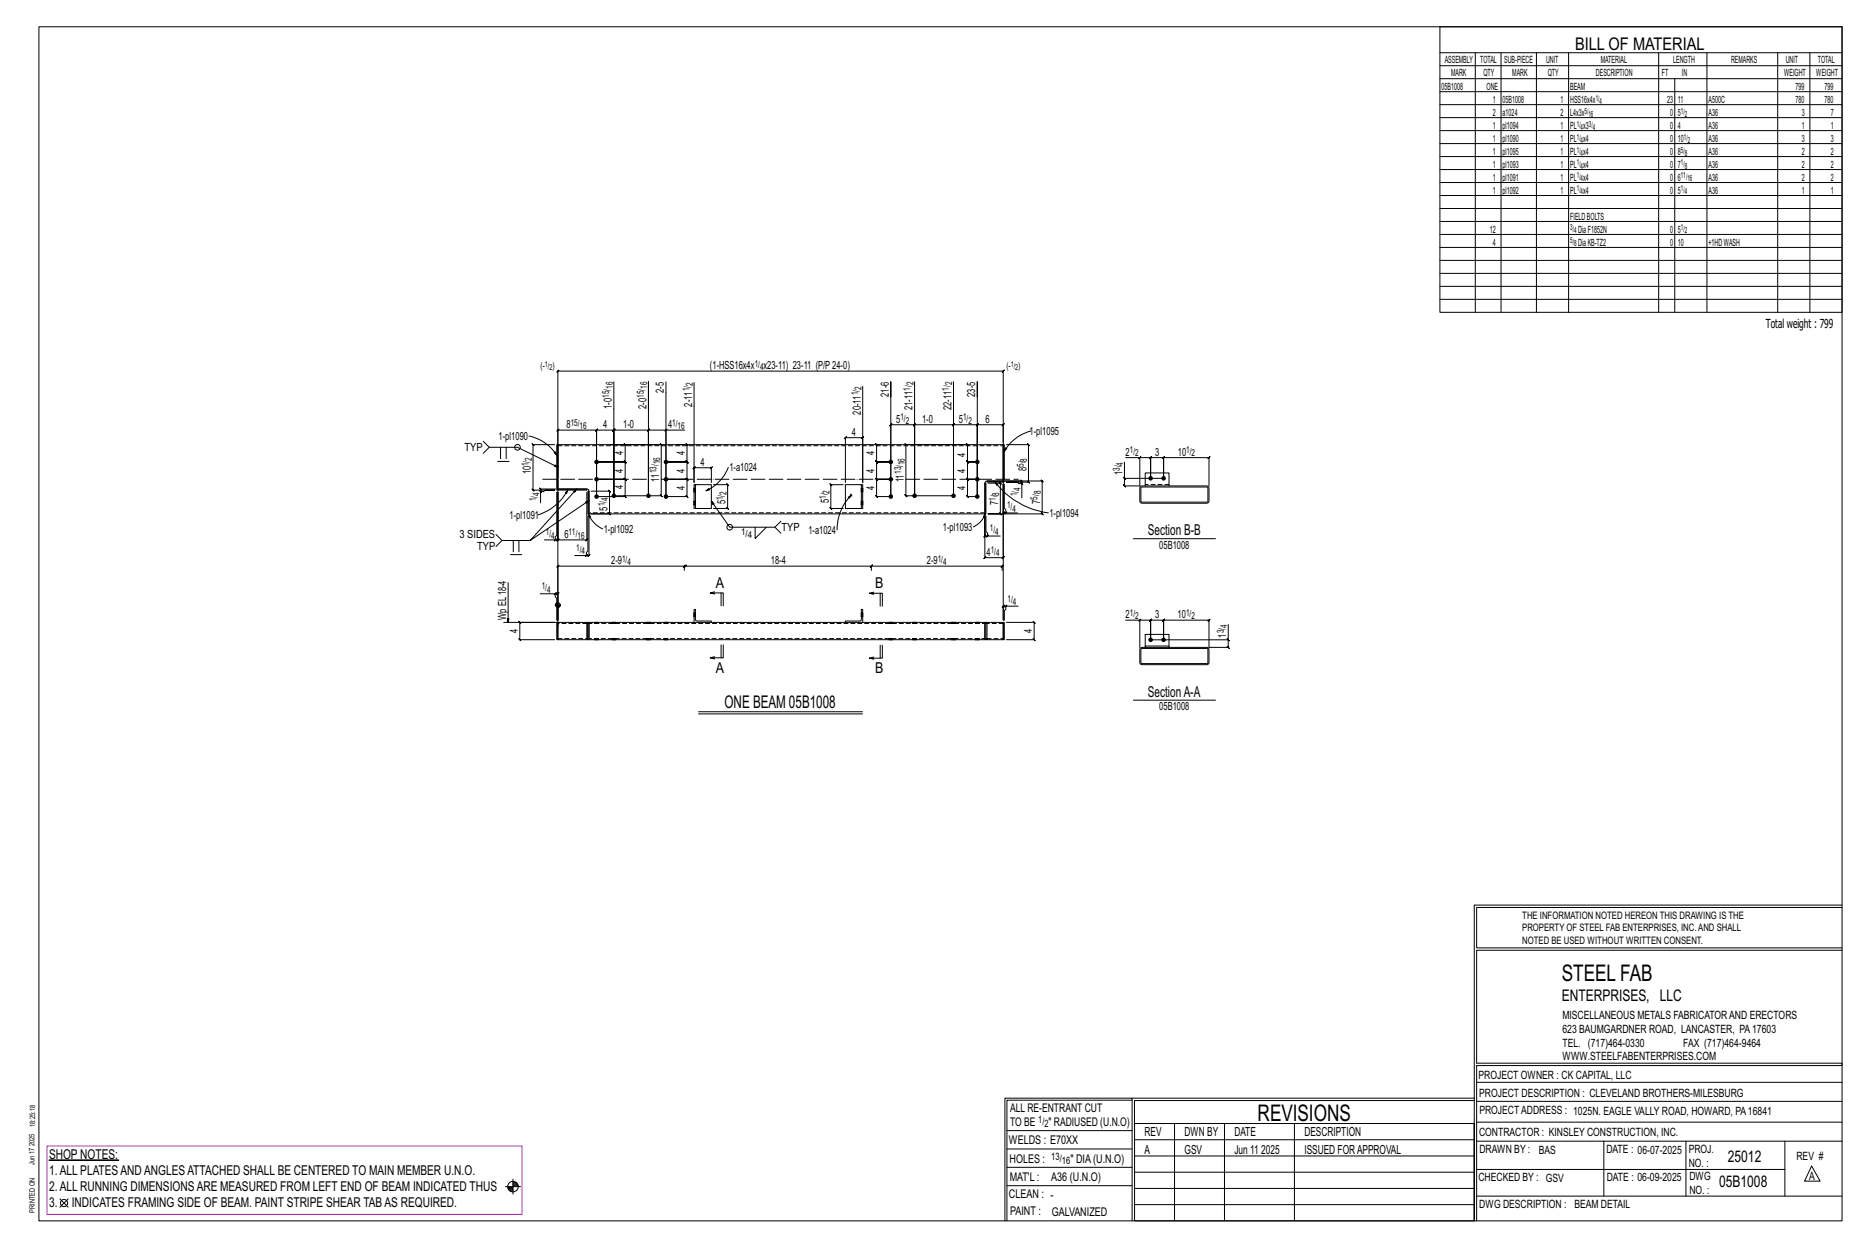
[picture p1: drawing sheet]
<svg xmlns="http://www.w3.org/2000/svg" width="914mm" height="610mm" viewBox="0 0 914 610" stroke-linecap="round" stroke-linejoin="round" font-family="sans-serif">
<g fill="#000" stroke="#000" stroke-width=".49">
<path d="M24 568h34z"/>
<circle cx="292" cy="226" r=".9"/>
<circle cx="292" cy="234" r=".9"/>
<circle cx="326" cy="234" r=".9"/>
<circle cx="326" cy="226" r=".9"/>
<circle cx="436" cy="234" r=".9"/>
<circle cx="436" cy="226" r=".9"/>
<circle cx="478" cy="226" r=".9"/>
<circle cx="478" cy="234" r=".9"/>
<circle cx="563" cy="234" r=".9"/>
<circle cx="570" cy="234" r=".9"/>
<circle cx="292" cy="243" r=".9"/>
<circle cx="300" cy="243" r=".9"/>
<circle cx="317" cy="243" r=".9"/>
<circle cx="326" cy="243" r=".9"/>
<circle cx="436" cy="243" r=".9"/>
<circle cx="448" cy="243" r=".9"/>
<circle cx="467" cy="243" r=".9"/>
<circle cx="478" cy="243" r=".9"/>
<circle cx="563" cy="313" r=".9"/>
<circle cx="570" cy="313" r=".9"/>
</g>
<g fill="none" stroke="#000" stroke-width=".49">
<path d="M19 13h883v584h-883zM705 13h197v140h-197zM705 26h197M705 32h197M705 39h197M722 26v127M735 26v127M752 26v127M768 26v127M812 26v127M820 39v114M836 26v127"/>
<path d="M870 26v127M886 26v127M705 45h197M705 51h197M705 58h197M705 64h197M705 70h197M705 77h197M705 83h197M705 89h197M705 96h197M705 102h197"/>
<path d="M705 108h197M705 115h197M705 121h197M705 127h197M705 134h197M705 140h197M705 146h197M300 187v56h24l-1-1 1 1v-25l-1-1 1 1h-25h7v-1l1 1h-1v8l1 1-1-1h-14h14l1 1-1-1v8l1 1-1-1h-14h14l1 1-1-1v9v-1l1 1h-1h-14M317 200v-13v56M326 187v56M340 187v49v-7h-1l1-1v1h8l1-1-1 1v7M422 189v47v-22h1l-1 1v-1h-8l-1 1 1-1v22"/>
<path d="M436 194v-7v56M448 187v56M467 187v56h-24h1l-1-1v1v-25h1l-1-1v1h31l-1-1 1 1v8h-1l1 1v-1h4h-4h-1l1 1v-1v8h-1l1 1v-1h4h-4h-1l1 1v-1v9l-1-1 1 1h4M478 194v-7v56M237 216l2 3h14l20 10M239 219l-2 3M245 219v5M248 219v5M259 213a22 22 0 0 1 14 10M271 218h-10l-1-1 1 1v22l-1-1 1 1h10h-4l-1 1h-1v5M273 218v22zM273 219v20h15v1v10"/>
<path d="M273 218h218M326 210l-1 1zM326 210h-9h1l-1 1v-1v33M331 218h5v-1l1 1h-1v8l1 1-1-1h-10h10l1 1-1-1v8l1 1-1-1h-10h10l1 1-1-1v9v-1l1 1h-1h-10M335 210h-9v33M432 218h-3v-1l1 1h-1v8l1 1-1-1h7h-7l1 1-1-1v8l1 1-1-1h7h-7l1 1-1-1v9v-1l1 1h-1h7M491 218h1v18h-1zM491 219v16h-8l-1 1v14M491 216v-8l1-1-1 1h-13l1-1-1 1v35M492 219h1l-1 2zM493 218h10v-1l1 1h-1v18v-1l1 1h-1h-10h5l1 1h1v7M505 211a21 21 0 0 0-13 10"/>
<path d="M244 226h5M271 221h1l1 2zM272 239h-7h-1l1 1v-1v2M273 239h14v1h-14zM273 234v-24v1l1-1h-1h19v1l1-1h-1v33M278 240l-1 1zM278 240a25 25 0 0 1-15 12M282 239l-22 25 28-19M340 239h.1M340 237v12zM340 237h8v12h-8M349 237h7l1 1-1-1v12v-1l1 1h-1h-7"/>
<path d="M357 229a21 21 0 0 1-11 11M413 237h-6h-1l1 1v-1v12l-1-1 1 1h6M422 239h.1M422 237v12zM422 237h-8v12h8M483 235h8v1h-8zM484 236h6h-1l1 1v-1v15h-1l1 1v-1h-6h26l1 1-1-1v-16l1 1-1-1h-18h8l1 1-1-1v2M487 236l1 1zM487 236a39 39 0 0 0 26 15M492 237v12v2h6M500 236l1 1zM550 234l1 1z"/>
<path d="M550 226v8h20M551 224h7v14h-8h1l-1-1v1v-4M557 224l1-1zM558 224h5l1-1-1 1v10v-10l1-1-1 1h7h-1l1-1v1v10v-10h-1l1-1v1h22h-1l1-1v1v14M558 238h33l1 1v7h-1h-32l-1-1zM559 238h32v7l-32 1zM561 238v-7h11v7M264 240l1 1zM273 241v21l-1 1v1h-6M287 241v23h1l-1 1v-1h-14h1l-1 1v-1v-23v23h1l-1 1v-1h-1M288 240v11zM288 252v18h-1v2h-6"/>
<path d="M288 251l1 2h-1zM288 251a13 13 0 0 0 7 8M288 251h195v-15h-1v15M288 252v20l1-1-1 1h-1M289 240h9l1 1-1-1v11l1 1-1-1h-9M317 243v-33h1l-1 1v-1h-17h1l-1 1v-1v33v-33h1l-1 1v-1h-8h1l-1 1v-1v33M340 247h.1M340 245h.1M340 241h.1M346 240l1-1v1zM348 245l9 13h22l3-3M370 258v5l5-5"/>
<path d="M379 258l3 3M415 243l2-1-1 2zM416 242h1M417 242a24 24 0 0 0-7 17M417 242v1M422 247h.1M422 245h.1M422 241h.1M436 243v-35l1-1-1 1h12h-1l1-1v1v35v-35h-1l1-1v1h19h-1l1-1v1v35v-35h-1l1-1v1h11l1-1-1 1v35M482 251v2h-1zM482 251a11 11 0 0 1-6 7M483 252v8v1v1h7"/>
<path d="M492 251h-1l1-1-1 1v-14v36l1-1-1 1h-9l1-1-1 1v-21v10v1l1-1h-1h1M493 250l-1 1zM243 262l3 2h14M246 264l-3 3M250 271h5M251 264v6M254 264v6M271 265l1-1zM287 272l1-1zM335 279v-3l-1 1h1h-62l1-1-1 1v30M336 277h91h-1l1-1v3M336 276l-1 1z"/>
<path d="M426 277l1-1zM427 277h64h-1l1-1v3M483 262h1l-1 1zM555 264h40M249 285v20M264 290h8v2l1 1v10M271 291l1-1zM272 296h2M272 290h1v1l1-1h-1v13M272 296h.1M272 295v1M273 295v1"/>
<path d="M273 295v8M273 296v1M274 296v1M340 300h.1M350 291l-2-1h6v6M350 290h-2M353 290v6M422 300h.1M428 291l-2-1h6v7M428 290h-2M431 290v7M492 297h-1l1-1-1 1v6v-121l1-1-1 1h-218l1-1-1 1v121"/>
<path d="M493 296l-1 1zM498 297h-6v1v1v4M247 305h27M271 305h-17v-1l1 1h-1v8v-1l1 1h-1h17M273 305v8zM287 305h196M287 305h1M287 312h1M288 305v8h-1v-8h-14v8h14M288 305v8M288 306v6M288 313h194"/>
<path d="M291 304v1M291 305h.1M291 312h.1M291 313h.1M293 304v1M293 305h.1M293 312h.1M293 313h.1M300 304v1M300 305h.1M300 312h.1M300 313h.1"/>
<path d="M301 304v1M301 305h.1M301 312h.1M301 313h.1M317 304v1M317 305h.1M317 312h.1M317 313h.1M318 304v1M318 305h.1M318 312h.1M318 313h.1"/>
<path d="M325 304v1M325 305h.1M325 312h.1M325 313h.1M327 304v1M327 305h.1M327 312h.1M327 313h.1M340 302h.1M340 305v-7l1 6h7v1M353 315v7M354 315v7h-6h2"/>
<path d="M414 305v-1h7l1-6v7M422 302h.1M431 316v6M432 316v6h-6l2 1M435 304v1M435 305h.1M435 312h.1M435 313h.1M437 304v1M437 305h.1M437 312h.1M437 313h.1"/>
<path d="M447 304v1M447 305h.1M447 312h.1M447 313h.1M449 304v1M449 305h.1M449 312h.1M449 313h.1M466 304v1M466 305h.1M466 312h.1M466 313h.1"/>
<path d="M468 304v1M468 305h.1M468 312h.1M468 313h.1M478 304v1M478 305h.1M478 312h.1M478 313h.1M479 304v1M479 305h.1M479 312h.1M479 313h.1"/>
<path d="M482 305v8h1M482 306v6M483 305h.1M483 312h.1M483 305h8v8h-8zM483 305v8M491 305h1v8h-1zM493 305h13v-1l1 1h-1v8v-1l1 1h-1h-13M551 303h7v14M557 304l1-1zM558 303h5v1l1-1h-1v10v-10v1l1-1h-1h7l-1 1 1-1v10v-10l-1 1 1-1h22l-1 1 1-1v14h9h1l-1-1v1v-4M558 317h33l1 1v7h-1h-32l-1-1z"/>
<path d="M559 317h32v7l-32 1zM561 317v-1h11v1M561 316v-6h11v6M601 313l1 1zM601 306v7h-38M350 321l-2 1M428 321l-2 1M342 348h80M342 349h80M555 343h40M722 443v154M722 443h180"/>
<path d="M902 444h-179v20h179M902 465h-179v55h179v1h-179v76M554 538h-61v59M554 537h168M722 538h-167v13M723 539h179M723 530h179M493 553h61M555 550h167v47h-167zM555 558h167M575 550v47M599 550v47"/>
<path d="M634 550v47M723 549h179M723 558h179M785 558v27M825 558v27M874 558v27M251 577v7M251 579h2M251 580h3M251 578h2M493 571h61M493 562h61"/>
<path d="M555 573h167M555 566h167M723 572h151M887 570l4 8h-8zM29 587l4 4M33 587l-4 4M247 581h8M249 581h2M249 582h2M250 583h1M492 597v-60h62v60M493 580h61"/>
<path d="M555 589h167M555 581h167M723 585h179"/>
<circle cx="253" cy="219" r="1.4"/>
<circle cx="357" cy="258" r="1.4"/>
<circle cx="273" cy="296" r="1.2"/>
<circle cx="31" cy="589" r="1.8"/>
<circle cx="251" cy="581" r="2.6"/>
</g>
<path d="M23 561h233v33h-233z" fill="none" stroke="#f0f" stroke-width=".5"/>
<g fill="none" stroke="#000" stroke-width=".49" stroke-dasharray="2 1.4">
<path d="M273 218h218M340 239v1zM340 239h.1M340 240h.1M422 240h.1M422 240v-1M422 239h.1M572 237h-11M340 241h.1M340 240v1M340 246h.1M340 245h.1"/>
<path d="M340 247h.1M340 246v1M422 246h.1M422 247h.1M422 241h.1M422 245h.1M422 246v-1M482 251h-194M340 300h.1M422 300h.1M273 312h14M287 305h-14"/>
<path d="M288 305h195M291 312h.1M291 312v1M291 305h.1M291 304h.1M291 313h.1M291 313v-1M291 304v1M292 312v1zM292 313v-1M292 304l-1 1M292 313l1-1"/>
<path d="M292 312h.1M292 304v1zM292 305h.1M292 304v1M293 313v-1M293 304v1M293 304h.1M293 313h.1M293 305h.1M300 305h.1M300 304h.1M300 312h.1"/>
<path d="M300 312v1M300 313h.1M300 304v1M300 313v-1M300 312v1zM300 304l1 1zM300 313l1-1M300 312h1M301 304v1M301 313v-1M301 304h.1M301 305h.1"/>
<path d="M301 313h.1M317 305h.1M317 304h.1M317 312h.1M317 312v1M317 313h.1M317 304v1M317 313v-1M317 312v1zM317 304l1 1zM317 313l1-1M317 312h1"/>
<path d="M318 304v1M318 313v-1M318 304h.1M318 305h.1M318 313h.1M325 312h.1M325 312v1M325 305h.1M325 304h.1M325 313h.1M325 313v-1M325 304v1"/>
<path d="M326 312v1zM326 313v-1M326 304l-1 1M326 313l1-1M326 312h.1M326 304v1zM326 305h.1M326 304v1M327 313v-1M327 304v1M327 304h.1M327 313h.1"/>
<path d="M327 305h.1M340 300v1zM340 302h.1M340 301v1M340 301h.1M422 301h.1M422 302h.1M422 301v-1M435 312h.1M435 312v1M435 305h.1M435 304h.1"/>
<path d="M435 313h.1M435 313v-1M435 304v1M436 312v1zM436 313v-1M436 304l-1 1M436 313l1-1M436 312h.1M436 304v1zM436 305h.1M436 304v1M437 313v-1"/>
<path d="M437 304v1M437 304h.1M437 313h.1M437 305h.1M447 305h.1M447 304h.1M447 312h.1M447 312v1M447 313h.1M447 304v1M447 313v-1M447 312l1 1z"/>
<path d="M448 304v1zM448 304l-1 1M448 305h-1M448 313v-1M448 312h.1M448 304v1M448 313l1-1M448 304h1M449 305h-1M449 305h.1M449 313v-1M449 313h-1"/>
<path d="M466 305h.1M466 304h.1M466 312h.1M466 312v1M466 313h.1M466 304v1M466 313v-1M466 312l1 1zM467 304v1zM467 304l-1 1M467 305h-1M467 313v-1"/>
<path d="M467 312h.1M467 304v1M467 313l1-1M468 304h.1M468 305h.1M468 313v-1M468 313h.1M478 312h.1M478 312v1M478 305h.1M478 304h.1M478 313h.1"/>
<path d="M478 313v-1M478 304v1M478 312v1zM478 313l1-1M478 312h1M478 304l1 1zM479 313v-1M479 304v1M479 304h.1M479 313h.1M479 305h.1M483 312h-195"/>
<path d="M483 312h8M491 305h-8"/>
</g>
<path d="M266 234h52M324 234h114M443 234h55" fill="none" stroke="#000" stroke-width=".49" stroke-dasharray="6.8 1 0 1"/>
<g font-size="11.2">
<text x="764" y="480">STEEL FAB</text>
<text x="616" y="548">REVISIONS</text>
</g>
<g font-size="8.6">
<text x="771" y="24">BILL OF MATERIAL</text>
<text x="355" y="346">ONE BEAM 05B1008</text>
</g>
<g font-size="7.9">
<text x="765" y="490">ENTERPRISES, LLC</text>
<text x="846" y="569">25012</text>
<text x="842" y="581">05B1008</text>
</g>
<g font-size="7.3">
<text x="562" y="262">Section B-B</text>
<text x="350" y="288">A</text>
<text x="428" y="288">B</text>
<text x="350" y="329">A</text>
<text x="428" y="329">B</text>
<text x="562" y="341">SectionA-A</text>
</g>
<g font-size="6.6">
<text x="24" y="567">SHOP NOTES:</text>
<text x="24" y="575">1.ALL PLATESANDANGLESATTACHED SHALL BE CENTERED TO MAIN MEMBER U.N.O.</text>
<text x="24" y="583">2.ALL RUNNING DIMENSIONSARE MEASURED FROM LEFT END OF BEAM INDICATED THUS</text>
<text x="24" y="591">3.</text>
<text x="35" y="591">INDICATES FRAMING SIDE OF BEAM. PAINT STRIPE SHEAR TABAS REQUIRED.</text>
</g>
<g font-size="6.1">
<text x="864" y="161">Total weight : 799</text>
<text x="560" y="556">REV</text>
<text x="580" y="556">DWN BY</text>
<text x="604" y="556">DATE</text>
<text x="639" y="556">DESCRIPTION</text>
<text x="560" y="564">A</text>
<text x="580" y="564">GSV</text>
<text x="604" y="564">Jun 11</text>
<text x="617" y="564">2025</text>
<text x="639" y="564">ISSUED FORAPPROVAL</text>
</g>
<g font-size="5.9">
<text x="494" y="560">WELDS : E70XX</text>
<text x="494" y="569">HOLES :</text>
<text x="524" y="569">&quot; DIA(U.N.O)</text>
<text x="494" y="578">MAT'L :</text>
<text x="515" y="578">A36 (U.N.O)</text>
<text x="494" y="586">CLEAN : -</text>
<text x="495" y="595">PAINT :</text>
<text x="515" y="595">GALVANIZED</text>
</g>
<g font-size="5.8">
<text x="494" y="544">ALL RE-ENTRANT CUT</text>
<text x="494" y="551">TO BE</text>
<text x="513" y="551">&quot; RADIUSED (U.N.O)</text>
</g>
<g font-size="5.6">
<text x="765" y="499">MISCELLANEOUS METALS FABRICATORAND ERECTORS</text>
<text x="765" y="505">623 BAUMGARDNER ROAD, LANCASTER, PA17603</text>
<text x="765" y="512">TEL. (717)464-0330</text>
<text x="824" y="512">FAX (717)464-9464</text>
<text x="765" y="519">WWW.STEELFABENTERPRISES.COM</text>
<text x="724" y="528">PROJECT OWNER : CK CAPITAL, LLC</text>
<text x="724" y="537">PROJECT DESCRIPTION : CLEVELAND BROTHERS-MILESBURG</text>
<text x="724" y="545">PROJECTADDRESS : 1025N. EAGLE VALLY ROAD, HOWARD, PA16841</text>
<text x="724" y="556">CONTRACTOR : KINSLEY CONSTRUCTION, INC.</text>
<text x="724" y="564">DRAWN BY :</text>
<text x="753" y="564">BAS</text>
<text x="786" y="564">DATE : 06-07-2025</text>
<text x="827" y="564">PROJ.</text>
<text x="879" y="568">REV #</text>
<text x="827" y="571">NO. :</text>
<text x="724" y="578">CHECKED BY : GSV</text>
<text x="787" y="578">DATE : 06-09-2025</text>
<text x="827" y="578">DWG</text>
<text x="886" y="578">A</text>
<text x="827" y="584">NO. :</text>
<text x="724" y="591">DWG DESCRIPTION : BEAM DETAIL</text>
</g>
<g font-size="5.5">
<text x="348" y="181">(1-HSS16x4x</text>
<text x="374" y="181">x23-11) 23-11 (P/P24-0)</text>
<text x="325" y="192" transform="rotate(-90 325 192)">2-5</text>
<text x="435" y="194" transform="rotate(-90 435 194)">21-6</text>
<text x="477" y="194" transform="rotate(-90 477 194)">23-5</text>
<text x="299" y="200" transform="rotate(-90 299 200)">1-0</text>
<text x="316" y="200" transform="rotate(-90 316 200)">2-0</text>
<text x="339" y="199" transform="rotate(-90 339 199)">2-11</text>
<text x="421" y="203" transform="rotate(-90 421 203)">20-11</text>
<text x="447" y="201" transform="rotate(-90 447 201)">21-11</text>
<text x="466" y="201" transform="rotate(-90 466 201)">22-11</text>
<text x="277" y="209">8</text>
<text x="295" y="209">4</text>
<text x="305" y="209">1-0</text>
<text x="327" y="209">4</text>
<text x="439" y="207">5</text>
<text x="451" y="207">1-0</text>
<text x="469" y="207">5</text>
<text x="482" y="207">6</text>
<text x="244" y="215">1-pl1090</text>
<text x="417" y="213">4</text>
<text x="504" y="213">1-pl1095</text>
<text x="227" y="221">TYP</text>
<text x="305" y="223" transform="rotate(-90 305 223)">4</text>
<text x="335" y="223" transform="rotate(-90 335 223)">4</text>
<text x="343" y="228">4</text>
<text x="428" y="223" transform="rotate(-90 428 223)">4</text>
<text x="473" y="223" transform="rotate(-90 473 223)">4</text>
<text x="551" y="223">2</text>
<text x="565" y="223">3</text>
<text x="577" y="223">10</text>
<text x="260" y="232" transform="rotate(-90 260 232)">10</text>
<text x="305" y="231" transform="rotate(-90 305 231)">4</text>
<text x="335" y="231" transform="rotate(-90 335 231)">4</text>
<text x="357" y="231">1-a1024</text>
<text x="428" y="231" transform="rotate(-90 428 231)">4</text>
<text x="473" y="231" transform="rotate(-90 473 231)">4</text>
<text x="502" y="231" transform="rotate(-90 502 231)">8</text>
<text x="549" y="232" transform="rotate(-90 549 232)">1</text>
<text x="305" y="239" transform="rotate(-90 305 239)">4</text>
<text x="323" y="236" transform="rotate(-90 323 236)">11</text>
<text x="335" y="240" transform="rotate(-90 335 240)">4</text>
<text x="428" y="240" transform="rotate(-90 428 240)">4</text>
<text x="442" y="236" transform="rotate(-90 442 236)">11</text>
<text x="473" y="240" transform="rotate(-90 473 240)">4</text>
<text x="297" y="250" transform="rotate(-90 297 250)">5</text>
<text x="355" y="247" transform="rotate(-90 355 247)">5</text>
<text x="406" y="246" transform="rotate(-90 406 246)">5</text>
<text x="489" y="247" transform="rotate(-90 489 247)">7</text>
<text x="509" y="247" transform="rotate(-90 509 247)">7</text>
<text x="249" y="254">1-pl1091</text>
<text x="514" y="253">1-pl1094</text>
<text x="225" y="263">3 SIDES</text>
<text x="276" y="263">6</text>
<text x="296" y="261">1-pl1092</text>
<text x="383" y="260">TYP</text>
<text x="396" y="261">1-a1024</text>
<text x="462" y="260">1-pl1093</text>
<text x="234" y="269">TYP</text>
<text x="568" y="269">05B1008</text>
<text x="299" y="276">2-9</text>
<text x="377" y="276">18-4</text>
<text x="454" y="276">2-9</text>
<text x="483" y="272">4</text>
<text x="248" y="303" transform="rotate(-90 248 303)">Wp EL18-4</text>
<text x="551" y="302">2</text>
<text x="565" y="302">3</text>
<text x="576" y="302">10</text>
<text x="253" y="310" transform="rotate(-90 253 310)">4</text>
<text x="505" y="310" transform="rotate(-90 505 310)">4</text>
<text x="600" y="312" transform="rotate(-90 600 312)">1</text>
<text x="568" y="348">05B1008</text>
</g>
<g font-size="5">
<text x="745" y="450">THE INFORMATION NOTED HEREON THIS DRAWING IS THE</text>
<text x="745" y="456">PROPERTY OF STEEL FAB ENTERPRISES, INC.AND SHALL</text>
<text x="745" y="462">NOTED BE USED WITHOUT WRITTEN CONSENT.</text>
<text x="508" y="550">1/</text>
<text x="511" y="551">2</text>
<text x="515" y="568">13/</text>
<text x="520" y="570">16</text>
</g>
<g font-size="4.9">
<text x="707" y="31">ASSEMBLY</text>
<text x="725" y="31">TOTAL</text>
<text x="736" y="31">SUB-PIECE</text>
<text x="757" y="31">UNIT</text>
<text x="784" y="31">MATERIAL</text>
<text x="819" y="31">LENGTH</text>
<text x="847" y="31">REMARKS</text>
<text x="874" y="31">UNIT</text>
<text x="890" y="31">TOTAL</text>
<text x="710" y="37">MARK</text>
<text x="726" y="37">QTY</text>
<text x="740" y="37">MARK</text>
<text x="758" y="37">QTY</text>
<text x="781" y="37">DESCRIPTION</text>
<text x="814" y="37">FT</text>
<text x="823" y="37">IN</text>
<text x="873" y="37">WEIGHT</text>
<text x="889" y="37">WEIGHT</text>
<text x="706" y="44">05B1008</text>
<text x="728" y="44">ONE</text>
<text x="769" y="44">BEAM</text>
<text x="879" y="44">799</text>
<text x="893" y="44">799</text>
<text x="731" y="50">1</text>
<text x="736" y="50">05B1008</text>
<text x="764" y="50">1</text>
<text x="769" y="50">HSS16x4x</text>
<text x="816" y="50">23</text>
<text x="821" y="50">11</text>
<text x="836" y="50">A500C</text>
<text x="879" y="50">780</text>
<text x="893" y="50">780</text>
<text x="731" y="57">2</text>
<text x="736" y="57">a1024</text>
<text x="764" y="57">2</text>
<text x="769" y="57">L4x3x</text>
<text x="818" y="57">0</text>
<text x="821" y="57">5</text>
<text x="836" y="57">A36</text>
<text x="882" y="57">3</text>
<text x="896" y="57">7</text>
<text x="731" y="63">1</text>
<text x="736" y="63">pl1094</text>
<text x="764" y="63">1</text>
<text x="769" y="63">PL x3</text>
<text x="818" y="63">0</text>
<text x="821" y="63">4</text>
<text x="836" y="63">A36</text>
<text x="882" y="63">1</text>
<text x="896" y="63">1</text>
<text x="731" y="69">1</text>
<text x="736" y="69">pl1090</text>
<text x="764" y="69">1</text>
<text x="769" y="69">PL x4</text>
<text x="818" y="69">0</text>
<text x="821" y="69">10</text>
<text x="836" y="69">A36</text>
<text x="882" y="69">3</text>
<text x="896" y="69">3</text>
<text x="731" y="76">1</text>
<text x="736" y="76">pl1095</text>
<text x="764" y="76">1</text>
<text x="769" y="76">PL x4</text>
<text x="818" y="76">0</text>
<text x="821" y="76">8</text>
<text x="836" y="76">A36</text>
<text x="882" y="76">2</text>
<text x="896" y="76">2</text>
<text x="731" y="82">1</text>
<text x="736" y="82">pl1093</text>
<text x="764" y="82">1</text>
<text x="769" y="82">PL x4</text>
<text x="818" y="82">0</text>
<text x="821" y="82">7</text>
<text x="836" y="82">A36</text>
<text x="882" y="82">2</text>
<text x="896" y="82">2</text>
<text x="731" y="88">1</text>
<text x="736" y="88">pl1091</text>
<text x="764" y="88">1</text>
<text x="769" y="88">PL x4</text>
<text x="818" y="88">0</text>
<text x="821" y="88">6</text>
<text x="836" y="88">A36</text>
<text x="882" y="88">2</text>
<text x="896" y="88">2</text>
<text x="731" y="95">1</text>
<text x="736" y="95">pl1092</text>
<text x="764" y="95">1</text>
<text x="769" y="95">PL x4</text>
<text x="818" y="95">0</text>
<text x="821" y="95">5</text>
<text x="836" y="95">A36</text>
<text x="882" y="95">1</text>
<text x="896" y="95">1</text>
<text x="769" y="107">FIELDBOLTS</text>
<text x="729" y="114">12</text>
<text x="772" y="114">DiaF1852N</text>
<text x="818" y="114">0</text>
<text x="821" y="114">5</text>
<text x="731" y="120">4</text>
<text x="772" y="120">DiaKB-TZ2</text>
<text x="818" y="120">0</text>
<text x="821" y="120">10</text>
<text x="836" y="120">+1HDWASH</text>
</g>
<g font-size="4.7">
<text x="369" y="179">1/</text>
<text x="265" y="181">(-</text>
<text x="270" y="181">)</text>
<text x="372" y="181">4</text>
<text x="493" y="181">(-</text>
<text x="498" y="181">)</text>
<text x="300" y="190" transform="rotate(-90 300 190)">16</text>
<text x="317" y="190" transform="rotate(-90 317 190)">16</text>
<text x="338" y="192" transform="rotate(-90 338 192)">1/</text>
<text x="339" y="189" transform="rotate(-90 339 189)">2</text>
<text x="422" y="191" transform="rotate(-90 422 191)">2</text>
<text x="445" y="191" transform="rotate(-90 445 191)">1/</text>
<text x="447" y="189" transform="rotate(-90 447 189)">2</text>
<text x="465" y="191" transform="rotate(-90 465 191)">1/</text>
<text x="466" y="189" transform="rotate(-90 466 189)">2</text>
<text x="298" y="195" transform="rotate(-90 298 195)">15/</text>
<text x="315" y="195" transform="rotate(-90 315 195)">15/</text>
<text x="420" y="193" transform="rotate(-90 420 193)">1/</text>
<text x="279" y="208">15/</text>
<text x="284" y="210">16</text>
<text x="329" y="208">1/</text>
<text x="332" y="210">16</text>
<text x="441" y="206">1/</text>
<text x="443" y="207">2</text>
<text x="471" y="206">1/</text>
<text x="474" y="207">2</text>
<text x="553" y="222">1/</text>
<text x="581" y="222">1/</text>
<text x="260" y="225" transform="rotate(-90 260 225)">2</text>
<text x="323" y="227" transform="rotate(-90 323 227)">16</text>
<text x="443" y="228" transform="rotate(-90 443 228)">16</text>
<text x="503" y="226" transform="rotate(-90 503 226)">8</text>
<text x="550" y="228" transform="rotate(-90 550 228)">4</text>
<text x="556" y="223">2</text>
<text x="583" y="223">2</text>
<text x="259" y="228" transform="rotate(-90 259 228)">1/</text>
<text x="321" y="232" transform="rotate(-90 321 232)">13/</text>
<text x="441" y="232" transform="rotate(-90 441 232)">13/</text>
<text x="501" y="228" transform="rotate(-90 501 228)">5/</text>
<text x="548" y="230" transform="rotate(-90 548 230)">3/</text>
<text x="262" y="245" transform="rotate(-90 262 245)">1/</text>
<text x="264" y="243" transform="rotate(-90 264 243)">4</text>
<text x="298" y="245" transform="rotate(-90 298 245)">4</text>
<text x="354" y="245" transform="rotate(-90 354 245)">1/</text>
<text x="356" y="242" transform="rotate(-90 356 242)">2</text>
<text x="404" y="244" transform="rotate(-90 404 244)">1/</text>
<text x="406" y="241" transform="rotate(-90 406 241)">2</text>
<text x="487" y="245" transform="rotate(-90 487 245)">1/</text>
<text x="489" y="242" transform="rotate(-90 489 242)">8</text>
<text x="498" y="243" transform="rotate(-90 498 243)">1/</text>
<text x="500" y="240" transform="rotate(-90 500 240)">4</text>
<text x="508" y="245" transform="rotate(-90 508 245)">5/</text>
<text x="510" y="242" transform="rotate(-90 510 242)">8</text>
<text x="296" y="248" transform="rotate(-90 296 248)">1/</text>
<text x="493" y="249">1/</text>
<text x="496" y="250">4</text>
<text x="267" y="262">1/</text>
<text x="270" y="264">4</text>
<text x="278" y="262">11/</text>
<text x="283" y="264">16</text>
<text x="363" y="262">1/</text>
<text x="366" y="263">4</text>
<text x="485" y="260">1/</text>
<text x="487" y="262">4</text>
<text x="282" y="270">1/</text>
<text x="285" y="271">4</text>
<text x="305" y="275">1/</text>
<text x="459" y="275">1/</text>
<text x="485" y="271">1/</text>
<text x="488" y="272">4</text>
<text x="307" y="276">4</text>
<text x="462" y="276">4</text>
<text x="265" y="288">1/</text>
<text x="268" y="290">4</text>
<text x="493" y="294">1/</text>
<text x="496" y="296">4</text>
<text x="553" y="301">1/</text>
<text x="556" y="303">2</text>
<text x="581" y="301">1/</text>
<text x="583" y="303">2</text>
<text x="599" y="310" transform="rotate(-90 599 310)">3/</text>
<text x="601" y="307" transform="rotate(-90 601 307)">4</text>
</g>
<g font-size="4.2">
<text x="781" y="49">1/</text>
<text x="783" y="51">4</text>
<text x="776" y="56">5/</text>
<text x="778" y="57">16</text>
<text x="823" y="56">1/</text>
<text x="825" y="57">2</text>
<text x="772" y="62">1/</text>
<text x="774" y="63">4</text>
<text x="778" y="62">3/</text>
<text x="780" y="63">4</text>
<text x="772" y="68">1/</text>
<text x="774" y="70">4</text>
<text x="824" y="68">1/</text>
<text x="826" y="70">2</text>
<text x="772" y="75">1/</text>
<text x="774" y="76">4</text>
<text x="823" y="75">5/</text>
<text x="825" y="76">8</text>
<text x="772" y="81">1/</text>
<text x="774" y="82">4</text>
<text x="823" y="81">1/</text>
<text x="825" y="82">8</text>
<text x="772" y="87">1/</text>
<text x="774" y="89">4</text>
<text x="823" y="87">11/</text>
<text x="826" y="89">16</text>
<text x="772" y="94">1/</text>
<text x="774" y="95">4</text>
<text x="823" y="94">1/</text>
<text x="825" y="95">4</text>
<text x="769" y="113">3/</text>
<text x="823" y="113">1/</text>
<text x="769" y="119">5/</text>
<text x="770" y="114">4</text>
<text x="825" y="114">2</text>
<text x="770" y="121">8</text>
</g>
<g font-size="4">
<text x="267" y="180">1/</text>
<text x="495" y="180">1/</text>
<text x="269" y="181">2</text>
<text x="497" y="181">2</text>
</g>
<g font-size="3.7">
<text x="17" y="551" transform="rotate(-90 17 551)">18:25:18</text>
<text x="17" y="561" transform="rotate(-90 17 561)">2025</text>
<text x="17" y="570" transform="rotate(-90 17 570)">Jun 17</text>
<text x="17" y="593" transform="rotate(-90 17 593)">PRINTED ON</text>
</g>
</svg>
